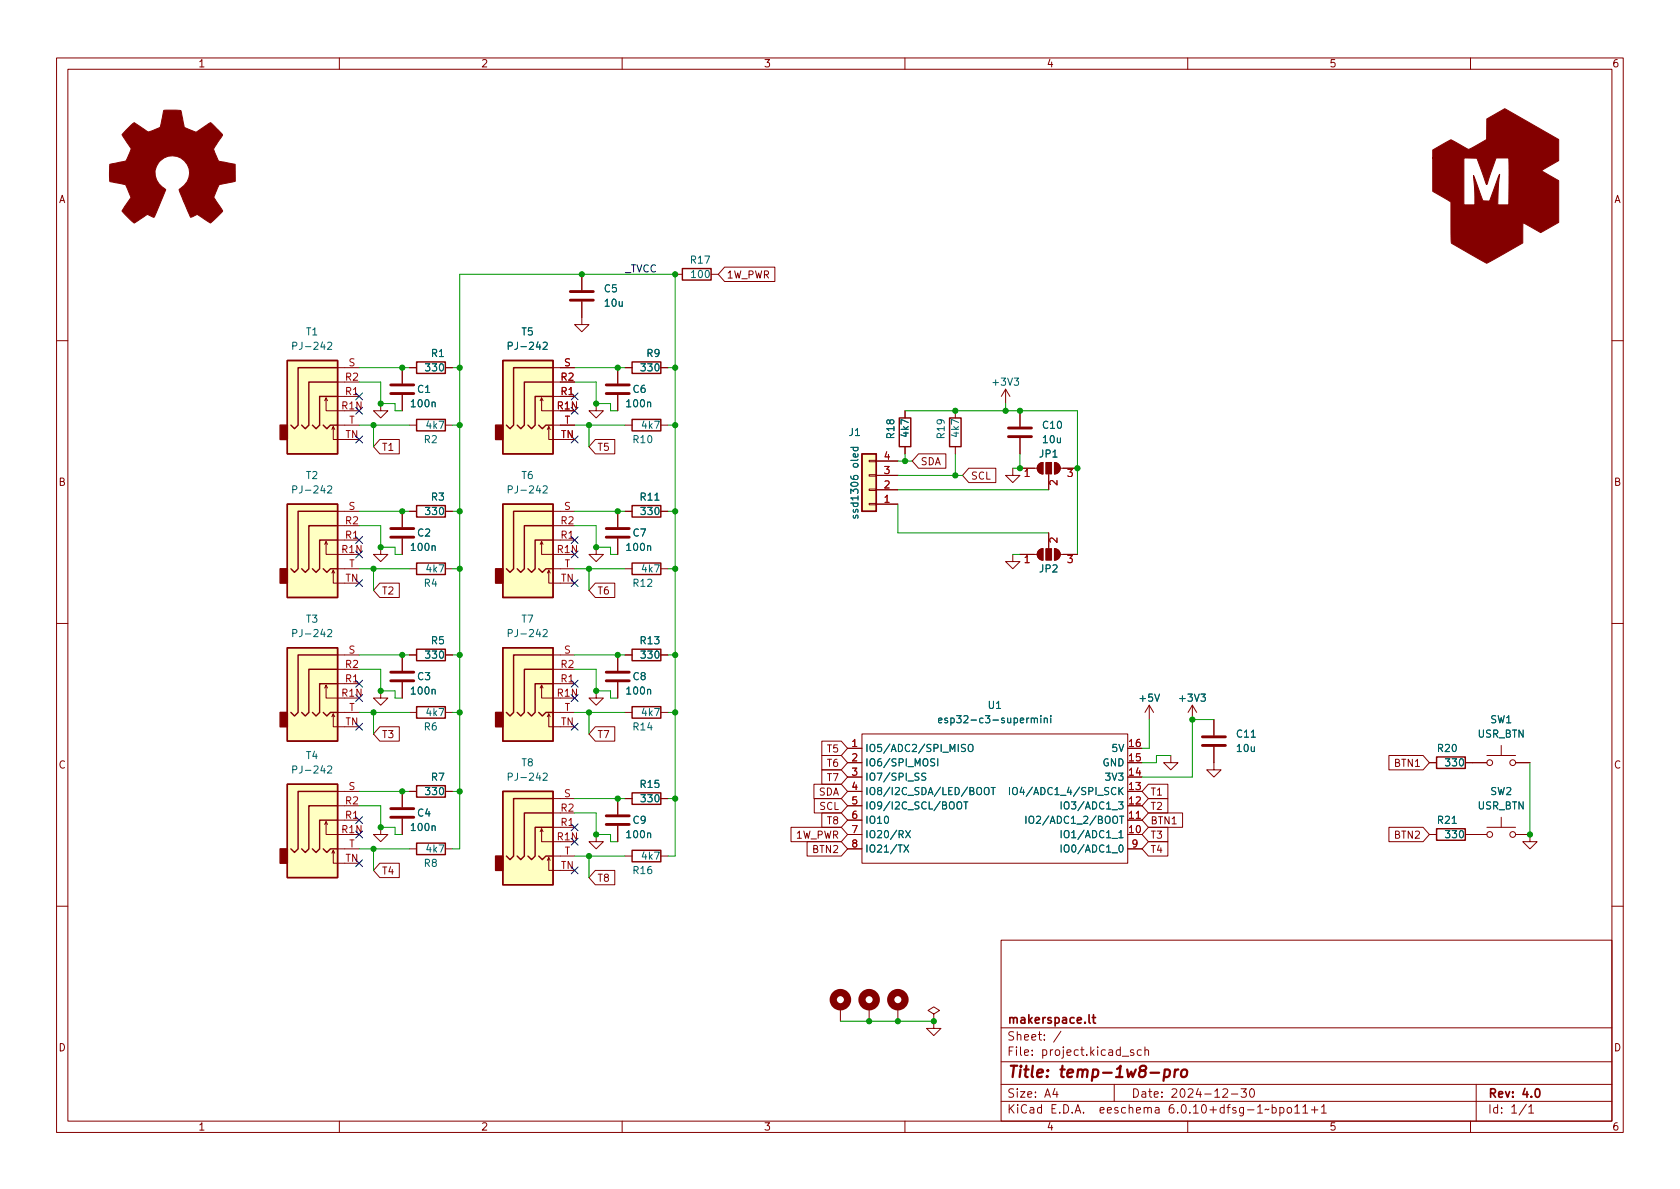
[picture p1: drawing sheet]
<svg xmlns="http://www.w3.org/2000/svg" width="297mm" height="210mm" viewBox="0 0 297 210" stroke-linecap="round" stroke-linejoin="round" font-family="sans-serif">
<g fill="none" stroke="#840000" stroke-width=".18">
<path d="M10 10.2h277v190.1h-277zM12 12.2h273v186.1h-273zM60 10.2v2M110 10.2v2M160 10.2v2M210 10.2v2M260 10.2v2M102.9 53.3v4.1h1.2l-1.2 1.3-1.3-1.3h1.3M102.9 48.5v2.8M119.4 48.5h1.2M125.7 48.5h1.3M128.1 47.2h8.9v2.6h-8.9l-1.1-1.3z"/>
<path d="M10 60.2h2M57.4 70.9l.3-.5v2.2h3.3M57.7 70.4l.2 .5M58.7 75.9l.2-.5v2.3h2.1M58.9 75.4l.3 .5M59.7 75.2h3.8M59.7 67.6h1.3M59.7 70.1h1.3M59.7 65h3.8M67.2 77.7h3.4v2.6h-3.4l-1.2-1.3zM67.3 71.4v1.2h1.3l-1.3 1.3-1.3-1.3h1.3M71.1 65v2.8"/>
<path d="M71.1 69.8v2.8M72.4 75.2h1.3M72.4 65h1.3M78.7 75.2h1.3M78.7 65h1.3M95.5 70.9l.3-.5v2.2h3.3M95.8 70.4l.2 .5M96.8 75.9l.2-.5v2.3h2.1M97 75.4l.3 .5M97.8 75.2h3.8M97.8 67.6h1.3M97.8 70.1h1.3"/>
<path d="M97.8 65h3.8M105.3 77.7h3.4v2.6h-3.4l-1.2-1.3zM105.4 71.4v1.2h1.3l-1.3 1.3-1.3-1.3h1.3M109.2 65v2.8M109.2 69.8v2.8M110.5 75.2h1.3M110.5 65h1.3M116.8 75.2h1.3M116.8 65h1.3M160 72.6v1.3M160 79v1.3M168.9 72.6v1.3"/>
<path d="M168.9 79v1.3M177.8 68.8l-.8 1.3M177.8 68.8v2.6M177.8 68.8l.8 1.3M180.3 72.6v2.8M180.3 77.5v2.8M285 60.2h2M57.4 96.3l.3-.5v2.2h3.3M57.7 95.8l.2 .5M59.7 93h1.3M59.7 95.5h1.3M59.7 90.4h3.8"/>
<path d="M67.3 96.8v1.2h1.3l-1.3 1.3-1.3-1.3h1.3M71.1 90.4v2.8M71.1 95.2v2.8M72.4 90.4h1.3M78.7 90.4h1.3M95.5 96.3l.3-.5v2.2h3.3M95.8 95.8l.2 .5M97.8 93h1.3M97.8 95.5h1.3M97.8 90.4h3.8M105.4 96.8v1.2h1.3l-1.3 1.3-1.3-1.3h1.3M109.2 90.4v2.8"/>
<path d="M109.2 95.2v2.8M110.5 90.4h1.3M116.8 90.4h1.3M153.7 81.4h1.2v.3h-1.2zM153.7 83.9h1.2v.3h-1.2zM153.7 86.5h1.2v.2h-1.2zM153.7 89h1.2v.3h-1.2zM154.9 89.1h3.8M154.9 86.6h3.8M154.9 84.1h3.8M154.9 81.5h3.8M162.4 80.3h4.8v2.5h-4.8l-1.1-1.3z"/>
<path d="M171.3 82.8h4.8v2.5h-4.8l-1.1-1.2zM179.1 82.8v1.3h1.2l-1.2 1.2-1.3-1.2h1.3M179.1 98v1.3h1.2l-1.2 1.3-1.3-1.3h1.3M180.3 82.8h3.1M180.3 98h3.1M183.7 82.1l.7-.3v2a1.02 1.02 0 0 1-.9-.6 1.02 1.02 0 0 1 .2-1.1zM183.7 97.3l.7-.3v2.1a1.02 1.02 0 0 1-.9-.7 1.02 1.02 0 0 1 .2-1.1zM185.4 83.8v2.8M185.4 94.2v2.8M186.4 81.8a1.02 1.02 0 0 1 1.1 1 1.02 1.02 0 0 1-1.1 1zM186.4 97a1.02 1.02 0 0 1 1.1 1 1.02 1.02 0 0 1-1.1 1.1zM187.5 82.8h3"/>
<path d="M187.5 98h3M10 110.2h2M58.7 101.3l.2-.5v2.3h2.1M58.9 100.8l.3 .5M59.7 115.8h3.8M59.7 118.4h1.3M59.7 100.6h3.8M67.2 103.1h3.4v2.6h-3.4l-1.2-1.3zM71.1 115.8v2.8M72.4 115.8h1.3M72.4 100.6h1.3M78.7 115.8h1.3"/>
<path d="M78.7 100.6h1.3M96.8 101.3l.2-.5v2.3h2.1M97 100.8l.3 .5M97.8 115.8h3.8M97.8 118.4h1.3M97.8 100.6h3.8M105.3 103.1h3.4v2.6h-3.4l-1.2-1.3zM109.2 115.8v2.8M110.5 115.8h1.3M110.5 100.6h1.3M116.8 115.8h1.3M116.8 100.6h1.3"/>
<path d="M285 110.2h2M57.4 121.7l.3-.5v2.2h3.3M57.7 121.2l.2 .5M58.7 126.7l.2-.5v2.3h2.1M58.9 126.2l.3 .5M59.7 126h3.8M59.7 120.9h1.3M59.7 139.9h3.8M67.2 128.5h3.4v2.6h-3.4l-1.2-1.3zM67.3 122.2v1.2h1.3l-1.3 1.3-1.3-1.3h1.3M71.1 120.6v2.8M71.1 139.9v2.8"/>
<path d="M72.4 126h1.3M72.4 139.9h1.3M78.7 126h1.3M78.7 139.9h1.3M95.5 121.7l.3-.5v2.2h3.3M95.8 121.2l.2 .5M96.8 126.7l.2-.5v2.3h2.1M97 126.2l.3 .5M97.8 126h3.8M97.8 120.9h1.3M105.3 128.5h3.4v2.6h-3.4l-1.2-1.3zM105.4 122.2v1.2h1.3l-1.3 1.3-1.3-1.3h1.3"/>
<path d="M109.2 120.6v2.8M110.5 126h1.3M116.8 126h1.3M143.9 138.7h4.8l1.2 1.2-1.2 1.3h-4.8zM145.3 133.6h3.4l1.2 1.3-1.2 1.2h-3.4zM145.3 131.1h3.4l1.2 1.2-1.2 1.3h-3.4zM145.3 136.1h3.4l1.2 1.3-1.2 1.3h-3.4zM149.9 139.9h2.5M149.9 134.9h2.5M149.9 132.3h2.5M149.9 137.4h2.5M152.4 129.8h47v22.8h-47z"/>
<path d="M203 138.7h3.5v2.5h-3.5l-1.1-1.3zM203.2 124.7l-.8 1.3M203.2 124.7v2.5M203.2 124.7l.8 1.3M207 133.6v1.3h1.3l-1.3 1.2-1.3-1.2h1.3M210.8 124.7l-.7 1.3M210.8 124.7v2.5M210.8 124.7l.8 1.3M214.6 132.1v4h1.3l-1.3 1.3-1.2-1.3h1.2M214.6 127.2v2.8M245.6 133.6h6l1.1 1.3-1.1 1.2h-6zM252.7 134.9h1.3"/>
<path d="M259.1 134.9h3.8M262.9 133.6h5.1M265.4 131.8v1.8M268 134.9h2.5M57.4 145.8l.3-.5v2.3h3.3M57.7 145.3l.2 .5M58.7 150.9l.2-.5v2.2h2.1M58.9 150.4l.3 .5M59.7 150.1h3.8M59.7 142.5h1.3M59.7 145h1.3M67.2 152.6h3.4v2.6h-3.4l-1.2-1.3z"/>
<path d="M67.3 146.3v1.3h1.3l-1.3 1.2-1.3-1.2h1.3M71.1 144.8v2.8M72.4 150.1h1.3M78.7 150.1h1.3M95.5 147.1l.3-.5v2.2h3.3M95.8 146.6l.2 .5M96.8 152.1l.2-.5v2.3h2.1M97 151.6l.3 .5M97.8 141.2h3.8M97.8 151.4h3.8M97.8 143.8h1.3M97.8 146.3h1.3"/>
<path d="M105.3 153.9h3.4v2.6h-3.4l-1.2-1.3zM105.4 147.6v1.2h1.3l-1.3 1.3-1.3-1.3h1.3M109.2 141.2v2.8M109.2 146v2.8M110.5 141.2h1.3M110.5 151.4h1.3M116.8 141.2h1.3M116.8 151.4h1.3M139.9 146.3h8.8l1.2 1.3-1.2 1.2h-8.8zM142.7 148.8h6l1.2 1.3-1.2 1.3h-6zM144 141.2h4.7l1.2 1.3-1.2 1.3h-4.7zM145.3 143.8h3.4l1.2 1.2-1.2 1.3h-3.4z"/>
<path d="M149.9 150.1h2.5M149.9 142.5h2.5M149.9 145h2.5M149.9 147.6h2.5M199.4 150.1h2.5M199.4 145h2.5M203 148.8h3.5v2.6h-3.5l-1.1-1.3zM203 141.2h3.5v2.6h-3.5l-1.1-1.3zM203 143.8h6.1v2.5h-6.1l-1.1-1.3zM203 146.3h3.5v2.5h-3.5l-1.1-1.2zM245.6 146.3h6l1.1 1.3-1.1 1.2h-6zM252.7 147.6h1.3"/>
<path d="M259.1 147.6h3.8M262.9 146.3h5.1M265.4 144.5v1.8M268 147.6h2.5v1.2h1.3l-1.3 1.3-1.3-1.3h1.3M10 160.2h2M148.6 178v2.6M153.7 178v2.6M158.7 178v2.6M165.1 179.3l1-.6-1-.7-1 .7 1 .6v1.3M177 166.3h108v32h-108zM285 160.2h2M60 198.3v2"/>
<path d="M110 198.3v2M160 198.3v2M165.1 180.6v1.3h1.3l-1.3 1.2-1.3-1.2h1.3M165.1 180.6h.1M177 194.8h108M177 191.8h108M177 187.8h108M177 181.8h108M186.5 192.5l-.4 1h1M186.9 193v1M187.6 182.4l-1.3 1.9M197 191.8v3"/>
<path d="M198.4 186.8h1.2M200.4 185.7l-.3-.1-.2 .2v.3l.5 .1v.4h-.5M201.8 185.7l-.4-.1-.3 .3v.4l.1 .3h.6M202.4 185.8l.2-.2 .4 .1 .1 .9M202.4 185.1v1.5M210 198.3v2M216.2 192.7l.6-.2 .2 .2 .1 .3-1 1h1M217.7 193.5h1.2M219.4 192.5h1l-.5 .6 .4 .1v.7l-.2 .1h-.5l-.2-.1M221.1 192.7l.2-.2a.81 .81 0 0 1 .6 .7 .81 .81 0 0 1-.3 .8h-.2a.81 .81 0 0 1-.3-1.3zM224.4 196.1l-.3 .2-.2-.2-.3 .2M224.9 195.9l.5-.1 .2 .3v.4l-.1 .3h-.6"/>
<path d="M224.9 195.3v1.5M226.3 195.9l.4-.1 .3 .3v.4l-.1 .3h-.6M226.3 195.8v1.5M227.7 195.9l.4-.1 .3 .3v.4l-.3 .3h-.4l-.1-.3v-.4zM228.9 195.8l.5-.5v1.5M228.9 196.8h.9M230.4 195.8l.4-.5v1.5M230.4 196.8h.8M231.9 196.3h1.1M232.4 195.7v1.1M233.6 195.8l.5-.5v1.5M233.6 196.8h.9"/>
<path d="M260 198.3v2M261 191.8v6.5M269.9 195.3l-1.3 1.9M270.3 195.8l.4-.5v1.5M270.3 196.8h.9"/>
<circle cx="263.4" cy="134.9" r=".51"/>
<circle cx="267.5" cy="134.9" r=".51"/>
<circle cx="263.4" cy="147.6" r=".51"/>
<circle cx="267.5" cy="147.6" r=".51"/>
</g>
<path d="M192.6 179.4v1.3l.2 .2M193.1 179.9h.6M193.3 179.4v1.3l.4 .2M271.6 192.6l.2-.1a.82 .82 0 0 1 .6 .7 .82 .82 0 0 1-.3 .8h-.2a.81 .81 0 0 1-.6-.6 .81 .81 0 0 1 .3-.8z" fill="none" stroke="#840000" stroke-width=".3"/>
<path d="M203.4 189.7h1.5M206 189.2l.2-.1 .5 .1 .2 .3-.1 .6a.66 .66 0 0 1-1 .3M206 189.1l-.3 2M207.8 189.1l-.2 1.4M208.3 189.1l-.3 .1-.3 .3M209 189.3a.52 .52 0 0 1 .5-.2 .52 .52 0 0 1 .4 .4l-.1 .6a.55 .55 0 0 1-.5 .4 .55 .55 0 0 1-.5-.4z" fill="none" stroke="#840000" stroke-width=".4"/>
<g fill="none" stroke="#840000" stroke-width=".25">
<path d="M120.6 47.5h5.1v2h-5.1zM50.8 63.7h8.9v16.6h-8.9zM57.1 75.2l.7 .6 .6-.6h1.3M59.7 70.1h-3.2v5.1l-.6 .6-.7-.6M59.7 67.6h-5.1v7.6l-.6 .6-.7-.6M59.7 65h-7v10.2l-.6 .6-.7-.6M73.7 64h5v2h-5zM73.7 74.2h5v2h-5zM88.9 63.7h8.9v16.6h-8.9zM95.2 75.2l.7 .6 .6-.6h1.3M97.8 70.1h-3.2v5.1l-.6 .6-.7-.6M97.8 67.6h-5.1v7.6l-.6 .6-.7-.6"/>
<path d="M97.8 65h-7v10.2l-.6 .6-.7-.6M111.8 74.2h5v2h-5zM111.8 64h5v2h-5zM159 73.9h2v5.1h-2zM167.9 73.9h2v5.1h-2zM50.8 89.1h8.9v16.6h-8.9zM59.7 95.5h-3.2v5.1l-.6 .6-.7-.6M59.7 93h-5.1v7.6l-.6 .6-.7-.6M59.7 90.4h-7v10.2l-.6 .6-.7-.6M73.7 99.6h5v2h-5zM73.7 89.4h5v2h-5zM88.9 89.1h8.9v16.6h-8.9z"/>
<path d="M97.8 95.5h-3.2v5.1l-.6 .6-.7-.6M97.8 93h-5.1v7.6l-.6 .6-.7-.6M97.8 90.4h-7v10.2l-.6 .6-.7-.6M111.8 99.6h5v2h-5zM111.8 89.4h5v2h-5zM152.4 80.3h2.5v10.1h-2.5zM50.8 114.5h8.9v16.6h-8.9zM57.1 100.6l.7 .6 .6-.6h1.3M59.7 118.4h-5.1v7.6l-.6 .6-.7-.6M59.7 115.8h-7v10.2l-.6 .6-.7-.6M73.7 114.8h5v2h-5zM88.9 114.5h8.9v16.6h-8.9z"/>
<path d="M95.2 100.6l.7 .6 .6-.6h1.3M97.8 118.4h-5.1v7.6l-.6 .6-.7-.6M97.8 115.8h-7v10.2l-.6 .6-.7-.6M111.8 114.8h5v2h-5zM50.8 138.7h8.9v16.5h-8.9zM57.1 126l.7 .6 .6-.6h1.3M59.7 120.9h-3.2v5.1l-.6 .6-.7-.6M59.7 139.9h-7v10.2l-.6 .6-.7-.6M73.7 138.9h5v2.1h-5zM73.7 125h5v2h-5zM88.9 139.9h8.9v16.6h-8.9zM95.2 126l.7 .6 .6-.6h1.3"/>
<path d="M97.8 120.9h-3.2v5.1l-.6 .6-.7-.6M111.8 125h5v2h-5zM254 133.9h5.1v2h-5.1zM57.1 150.1l.7 .6 .6-.6h1.3M59.7 145h-3.2v5.1l-.6 .6-.7-.6M59.7 142.5h-5.1v7.6l-.6 .6-.7-.6M73.7 149.1h5v2h-5zM95.2 151.4l.7 .6 .6-.6h1.3M97.8 146.3h-3.2v5.1l-.6 .6-.7-.6M97.8 143.8h-5.1v7.6l-.6 .6-.7-.6M97.8 141.2h-7v10.2l-.6 .6-.7-.6M111.8 140.2h5v2h-5z"/>
<path d="M111.8 150.4h5v2h-5zM254 146.6h5.1v2h-5.1z"/>
</g>
<g fill="none" stroke="#840000" stroke-width=".51">
<path d="M100.8 53.1h4.1M100.8 51.6h4.1M69.1 69.6h4.1M69.1 68.1h4.1M107.2 69.6h4.1M107.2 68.1h4.1M178.3 77.2h4.1M178.3 75.7h4.1M69.1 95h4.1M69.1 93.5h4.1M107.2 95h4.1M107.2 93.5h4.1"/>
<path d="M69.1 118.9h4.1M107.2 118.9h4.1M69.1 120.4h4.1M107.2 120.4h4.1M212.6 131.8h4.1M212.6 130.3h4.1M69.1 144.5h4.1M69.1 143h4.1M107.2 145.8h4.1M107.2 144.3h4.1"/>
</g>
<g fill="#ffffc2" stroke="#ffffc2" stroke-width=".18">
<path d="M50.8 114.5h8.9v16.6h-8.9z"/>
<path d="M50.8 138.7h8.9v16.5h-8.9z"/>
<path d="M88.9 114.5h8.9v16.6h-8.9z"/>
<path d="M50.8 89.1h8.9v16.6h-8.9z"/>
<path d="M50.8 63.7h8.9v16.6h-8.9z"/>
<path d="M152.4 80.3h2.5v10.1h-2.5z"/>
<path d="M88.9 89.1h8.9v16.6h-8.9z"/>
<path d="M88.9 139.9h8.9v16.6h-8.9z"/>
<path d="M88.9 63.7h8.9v16.6h-8.9z"/>
</g>
<g fill="#840000" stroke="#840000" stroke-width=".25">
<path d="M49.5 126h1.3v2.5h-1.3z"/>
<path d="M49.5 150.1h1.3v2.5h-1.3z"/>
<path d="M87.6 126h1.3v2.5h-1.3z"/>
<path d="M49.5 100.6h1.3v2.5h-1.3z"/>
<path d="M49.5 75.2h1.3v2.5h-1.3z"/>
<path d="M87.6 100.6h1.3v2.5h-1.3z"/>
<path d="M87.6 151.4h1.3v2.5h-1.3z"/>
<path d="M87.6 75.2h1.3v2.5h-1.3z"/>
</g>
<g fill="none" stroke="#006464" stroke-width=".18">
<path d="M51.8 61.2l.6-.1 .1-.2-.1-.3-.6-.1v1.3M57.9 60.6l.5-.1 .3 .4-.8 .9h.8M89.9 61.2l.6-.1 .1-.2-.1-.3-.6-.1v1.3M96 60.6l.5-.1 .3 .4-.8 .9h.8M150.4 79.1h1.3M150.9 79.1v.4l.2 .2 .5-.1v-.5M51.8 86.6l.6-.1 .1-.2-.1-.3-.6-.1v1.3M57.9 86l.5-.1 .3 .4-.8 .9h.8M89.9 86.6l.6-.1 .1-.2-.1-.3-.6-.1v1.3M96 86l.5-.1 .3 .4-.8 .9h.8M150.9 91.1v.3l.1 .2h.2l.1-.5h.3v.5M51.8 112l.6-.1 .1-.2-.1-.3-.6-.1v1.3"/>
<path d="M57.9 111.4l.5-.1 .3 .4-.8 .9h.8M89.9 112l.6-.1 .1-.2-.1-.3-.6-.1v1.3M96 111.4l.5-.1 .3 .4-.8 .9h.8M51.8 136.1l.6-.1 .1-.1-.1-.3-.6-.2v1.3M57.9 135.6l.5-.2 .3 .4-.8 .9h.8M89.9 137.4l.6-.1 .1-.2-.1-.3-.6-.1v1.3M96 136.8l.5-.1 .3 .4-.8 .9h.8M163.7 136.8l-.5-.1-.2 .3 .1 .3 .5 .2v.4l-.2 .1-.4-.1M165.3 134.2h-.5l-.2 .1v.4l.5 .2 .2 .3-.3 .2h-.5M165.8 134.2v1.2M165.9 127.4l.7-.1-.1-.3h-.4l-.2 .2 .1 .6h.5M167.5 127h-.3l-.2 .2 .1 .1 .4 .2v.3h-.5"/>
<path d="M170.7 131.7l-.5-.1-.2 .2v.3l.6 .3 .1 .3-.2 .2-.5-.1M171.2 131.8l.3-.2a.43 .43 0 0 1 .5 .5v.4a.42 .42 0 0 1-.4 .4 .42 .42 0 0 1-.4-.4zM174.1 139.4l.2-.1a.43 .43 0 0 1 .6 .4v.4a.42 .42 0 0 1-.4 .4 .42 .42 0 0 1-.5-.4zM175.2 139.3h.8M175.6 139.3v1.2M178.5 139.3v1.2M179.1 139.4l.2-.1a.43 .43 0 0 1 .6 .4v.4a.42 .42 0 0 1-.4 .4 .42 .42 0 0 1-.5-.4zM184 126.6v.1M184 127v.8M184.6 127.1l.2-.1h.3l.1 .8M184.6 127v.8M185.8 126.6v.1"/>
<path d="M185.8 127v.8M159.8 149.4l.9 1.3M160.1 146.9l.9 1.2M160.7 149.4l-.9 1.3M161 146.9l-.9 1.2M169.3 142l.2-.2a.43 .43 0 0 1 .5 .4v.4a.42 .42 0 0 1-.4 .5 .42 .42 0 0 1-.4-.5zM170.4 141.8h.7M170.8 141.8v1.3M181.4 144.3v1.3M182 144.5l.2-.2a.43 .43 0 0 1 .6 .5v.4a.42 .42 0 0 1-.4 .4 .42 .42 0 0 1-.5-.4zM187.6 141.8v1.3M187.6 146.9v1.2"/>
<path d="M187.6 149.4v1.3M188.2 147.1l.3-.2a.43 .43 0 0 1 .5 .4v.4a.42 .42 0 0 1-.4 .5 .42 .42 0 0 1-.4-.5zM188.2 142l.3-.2a.43 .43 0 0 1 .5 .4v.4a.42 .42 0 0 1-.4 .5 .42 .42 0 0 1-.4-.5zM188.2 149.6l.3-.2a.43 .43 0 0 1 .5 .4v.5a.42 .42 0 0 1-.4 .4 .42 .42 0 0 1-.4-.4z"/>
</g>
<g fill="#840000" stroke="#840000" stroke-width=".18">
<path d="M22.6 22.7l1.1-1 2.4 1.6a4.7 4.7 0 0 0 2.2-.8l.7-3h2.9a.92 .92 0 0 1 .3 1l.4 2 2.1 .9 2.4-1.7a.97 .97 0 0 1 .8 .6l1.4 1.6-1.5 2.3v.2l.2 .6 .6 1.5 3 .6v2.9l-2.8 .6-1 2.3 1.6 2.4-1.5 1.6a.81 .81 0 0 1-.8 .5l-2.2-1.5-1.2 .5-2.1-4.9a3.1 3.1 0 0 0 1.8-3.4 3.1 3.1 0 0 0-2.9-2.5 3.1 3.1 0 0 0-3 2.4 3.1 3.1 0 0 0 1.7 3.4l.1 .1-2 4.9-1.1-.4a3.5 3.5 0 0 0-1.7 .9l-.8 .5-2.1-2a.93 .93 0 0 1 .4-.9l1.2-1.6-.9-2.1a3.7 3.7 0 0 0-1.9-.5l-1-.3v-2.8a.87 .87 0 0 1 .9-.3l2-.5 .6-1.3a.82 .82 0 0 0 0-1.2l-1.3-2.1z"/>
<path d="M183.7 82.1l.7-.3v2a1.02 1.02 0 0 1-.9-.6 1.02 1.02 0 0 1 .2-1.1z"/>
<path d="M184.9 81.8h1v2h-1z"/>
<path d="M186.4 81.8a1.02 1.02 0 0 1 1.1 1 1.02 1.02 0 0 1-1.1 1z"/>
<path d="M183.7 97.3l.7-.3v2.1a1.02 1.02 0 0 1-.9-.7 1.02 1.02 0 0 1 .2-1.1z"/>
<path d="M184.9 97h1v2.1h-1z"/>
<path d="M186.4 97a1.02 1.02 0 0 1 1.1 1 1.02 1.02 0 0 1-1.1 1.1z"/>
<path d="M253.3 26.5l3.2-1.8 2.4 1.3a1.06 1.06 0 0 0 1.6 0l2.3-1.3 .1-3.7 3.2-1.8 9.5 5.5v3.7l-3.1 1.8 3.1 1.7v7.4l-3.2 1.8-3.1-1.7-.1 3.6-6.3 3.6-6.3-3.6-.1-7.3-3.2-1.9v-5.9h5.5v8.3h2l-.3-5.2 1.7 4.5 1.2 .1 1.7-4.8-.3 5.4h2v-8.3h-2.3l-1.6 4.7-1.8-4.6-7.8-.1z"/>
</g>
<g fill="none" stroke="#840000" stroke-width="1.3">
<circle cx="148.6" cy="176.8" r="1.27"/>
<circle cx="153.7" cy="176.8" r="1.27"/>
<circle cx="158.7" cy="176.8" r="1.27"/>
</g>
<g fill="none" stroke="#009600" stroke-width=".18">
<path d="M63.5 65h8.9M63.5 75.2h8.9M63.5 67.6h3.8v3.8h2.5v1.2h1.3M66 75.2v3.8M80 65h1.3M80 75.2h1.3M101.6 67.6h3.8v3.8h2.5v1.2h1.3M101.6 65h8.9M101.6 75.2h8.9M104.1 75.2v3.8M118.1 65h1.3M118.1 75.2h1.3"/>
<path d="M160 72.6h30.5v25.4M177.8 71.4v1.2M63.5 90.4h8.9M63.5 93h3.8v3.8h2.5v1.2h1.3M80 90.4h1.3M101.6 93h3.8v3.8h2.5v1.2h1.3M101.6 90.4h8.9M118.1 90.4h1.3M158.7 89.1v5.1h26.7M158.7 81.5h2.6M158.7 84.1h11.5M158.7 86.6h26.7"/>
<path d="M160 80.3v1.2M168.9 80.3v3.8M179.1 98h1.2M180.3 80.3v2.5h-1.2M63.5 118.4h3.8v3.8h2.5v1.2h1.3M63.5 100.6h8.9M63.5 115.8h8.9M66 100.6v3.8M80 100.6h1.3M80 115.8h1.3M101.6 118.4h3.8v3.8h2.5v1.2h1.3M101.6 100.6h8.9"/>
<path d="M101.6 115.8h8.9M104.1 100.6v3.8M118.1 100.6h1.3M118.1 115.8h1.3M63.5 126h8.9M63.5 139.9h8.9M66 126v3.8M80 126h1.3M80 139.9h1.3M101.6 126h8.9M104.1 126v3.8M118.1 126h1.3"/>
<path d="M203.2 127.2v5.1h-1.3M207 133.6h-2.5v1.3h-2.6M214.6 127.2h-3.8v10.2h-8.9M270.5 134.9v12.7M63.5 142.5h3.8v3.8h2.5v1.3h1.3M63.5 150.1h8.9M66 150.1v3.8M80 150.1h1.3v-101.6h38.1v102.9h-1.3M101.6 143.8h3.8v3.8h2.5v1.2h1.3M101.6 141.2h8.9M101.6 151.4h8.9M104.1 151.4v3.8"/>
<path d="M118.1 141.2h1.3M148.6 180.6h16.5"/>
</g>
<g fill="none" stroke="#000084" stroke-width=".18">
<path d="M62.9 77.1l1.2 1.2M62.9 69.5l1.2 1.2M62.9 72l1.2 1.2M64.1 77.1l-1.2 1.2M64.1 69.5l-1.2 1.2M64.1 72l-1.2 1.2M101 69.5l1.2 1.2M101 72l1.2 1.2M101 77.1l1.2 1.2M102.2 69.5l-1.2 1.2M102.2 72l-1.2 1.2M102.2 77.1l-1.2 1.2"/>
<path d="M62.9 94.9l1.2 1.2M62.9 97.4l1.2 1.2M64.1 94.9l-1.2 1.2M64.1 97.4l-1.2 1.2M101 94.9l1.2 1.2M101 97.4l1.2 1.2M102.2 94.9l-1.2 1.2M102.2 97.4l-1.2 1.2M62.9 102.5l1.2 1.2M64.1 102.5l-1.2 1.2M101 102.5l1.2 1.2M102.2 102.5l-1.2 1.2"/>
<path d="M62.9 120.3l1.2 1.2M62.9 127.9l1.2 1.2M62.9 122.8l1.2 1.2M64.1 120.3l-1.2 1.2M64.1 127.9l-1.2 1.2M64.1 122.8l-1.2 1.2M101 127.9l1.2 1.2M101 122.8l1.2 1.2M101 120.3l1.2 1.2M102.2 127.9l-1.2 1.2M102.2 122.8l-1.2 1.2M102.2 120.3l-1.2 1.2"/>
<path d="M62.9 144.4l1.2 1.2M62.9 147l1.2 1.2M62.9 152l1.2 1.3M64.1 144.4l-1.2 1.2M64.1 147l-1.2 1.2M64.1 152l-1.2 1.3M101 145.7l1.2 1.2M101 148.2l1.2 1.2M101 153.3l1.2 1.2M102.2 145.7l-1.2 1.2M102.2 148.2l-1.2 1.2M102.2 153.3l-1.2 1.2"/>
</g>
<g fill="#009600" stroke="#009600" stroke-width=".18">
<circle cx="270.5" cy="147.6" r=".46"/>
<circle cx="190.5" cy="82.8" r=".46"/>
<circle cx="210.8" cy="127.2" r=".46"/>
<circle cx="119.4" cy="141.2" r=".46"/>
<circle cx="153.7" cy="180.6" r=".46"/>
<circle cx="158.7" cy="180.6" r=".46"/>
<circle cx="165.1" cy="180.6" r=".46"/>
<circle cx="168.9" cy="84.1" r=".46"/>
<circle cx="160" cy="81.5" r=".46"/>
<circle cx="177.8" cy="72.6" r=".46"/>
<circle cx="180.3" cy="72.6" r=".46"/>
<circle cx="168.9" cy="72.6" r=".46"/>
<circle cx="180.3" cy="82.8" r=".46"/>
<circle cx="109.2" cy="115.8" r=".46"/>
<circle cx="104.1" cy="126" r=".46"/>
<circle cx="105.4" cy="122.2" r=".46"/>
<circle cx="119.4" cy="115.8" r=".46"/>
<circle cx="119.4" cy="126" r=".46"/>
<circle cx="105.4" cy="147.6" r=".46"/>
<circle cx="104.1" cy="151.4" r=".46"/>
<circle cx="119.4" cy="90.4" r=".46"/>
<circle cx="119.4" cy="100.6" r=".46"/>
<circle cx="66" cy="75.2" r=".46"/>
<circle cx="67.3" cy="71.4" r=".46"/>
<circle cx="71.1" cy="65" r=".46"/>
<circle cx="71.1" cy="90.4" r=".46"/>
<circle cx="81.3" cy="126" r=".46"/>
<circle cx="71.1" cy="115.8" r=".46"/>
<circle cx="66" cy="100.6" r=".46"/>
<circle cx="67.3" cy="122.2" r=".46"/>
<circle cx="66" cy="126" r=".46"/>
<circle cx="104.1" cy="100.6" r=".46"/>
<circle cx="67.3" cy="96.8" r=".46"/>
<circle cx="81.3" cy="115.8" r=".46"/>
<circle cx="66" cy="150.1" r=".46"/>
<circle cx="71.1" cy="139.9" r=".46"/>
<circle cx="81.3" cy="139.9" r=".46"/>
<circle cx="67.3" cy="146.3" r=".46"/>
<circle cx="105.4" cy="71.4" r=".46"/>
<circle cx="81.3" cy="65" r=".46"/>
<circle cx="102.9" cy="48.5" r=".46"/>
<circle cx="109.2" cy="65" r=".46"/>
<circle cx="109.2" cy="90.4" r=".46"/>
<circle cx="119.4" cy="65" r=".46"/>
<circle cx="119.4" cy="48.5" r=".46"/>
<circle cx="104.1" cy="75.2" r=".46"/>
<circle cx="119.4" cy="75.2" r=".46"/>
<circle cx="109.2" cy="141.2" r=".46"/>
<circle cx="81.3" cy="90.4" r=".46"/>
<circle cx="81.3" cy="100.6" r=".46"/>
<circle cx="81.3" cy="75.2" r=".46"/>
<circle cx="105.4" cy="96.8" r=".46"/>
</g>
<text font-size="2.8" fill="#840000" x="178" y="190.6">Title: temp-1w8-pro</text>
<g font-size="2.1" fill="#840000">
<text x="178" y="184">Sheet: /</text>
<text x="178" y="181">makerspace.lt</text>
<text x="178" y="186.7">File: project.kicad_sch</text>
<text x="178" y="196.9">KiCad E.D.A. eeschema 6.0.10+dfsg-1~bpo11+1</text>
<text x="178" y="194.1">Size: A4</text>
<text x="200" y="194.1">Date: 2024-12-30</text>
<text x="263" y="194.1">Rev: 4.0</text>
<text x="263" y="196.9">Id: 1/1</text>
</g>
<g font-size="1.8" fill="#840000">
<text x="35" y="11.9">1</text>
<text x="85" y="11.9">2</text>
<text x="135" y="11.9">3</text>
<text x="185" y="11.9">4</text>
<text x="235" y="11.9">5</text>
<text x="285" y="11.9">6</text>
<text x="10.3" y="35.9">A</text>
<text x="285.3" y="35.9">A</text>
<text x="128.4" y="49.2">1W_PWR</text>
<text x="67.5" y="79.7">T1</text>
<text x="105.6" y="79.7">T5</text>
<text x="162.7" y="82.3">SDA</text>
<text x="10.3" y="85.9">B</text>
<text x="171.6" y="84.8">SCL</text>
<text x="285.3" y="85.9">B</text>
<text x="67.5" y="105.1">T2</text>
<text x="105.6" y="105.1">T6</text>
<text x="67.5" y="130.5">T3</text>
<text x="105.6" y="130.5">T7</text>
<text x="10.3" y="135.9">C</text>
<text x="146.4" y="135.6">T6</text>
<text x="146.4" y="133.1">T5</text>
<text x="246.7" y="135.6">BTN1</text>
<text x="285.3" y="135.9">C</text>
<text x="144.7" y="140.7">SDA</text>
<text x="144.9" y="143.2">SCL</text>
<text x="146.4" y="138.1">T7</text>
<text x="203.4" y="140.7">T1</text>
<text x="203.4" y="143.2">T2</text>
<text x="140.7" y="148.3">1W_PWR</text>
<text x="146.4" y="145.8">T8</text>
<text x="203.4" y="145.8">BTN1</text>
<text x="203.4" y="148.3">T3</text>
<text x="246.7" y="148.3">BTN2</text>
<text x="67.5" y="154.6">T4</text>
<text x="105.6" y="155.9">T8</text>
<text x="143.8" y="150.8">BTN2</text>
<text x="203.4" y="150.8">T4</text>
<text x="10.3" y="185.9">D</text>
<text x="285.3" y="185.9">D</text>
<text x="35" y="199.9">1</text>
<text x="85" y="199.9">2</text>
<text x="135" y="199.9">3</text>
<text x="185" y="199.9">4</text>
<text x="235" y="199.9">5</text>
<text x="285" y="199.9">6</text>
</g>
<g font-size="1.8" fill="#006464">
<text x="122.2" y="46.6">R17</text>
<text x="106.9" y="51.7">C5</text>
<text x="122.4" y="49.1">100</text>
<text x="54.1" y="59.3">T1</text>
<text x="92.2" y="59.3">T5</text>
<text x="107" y="54.2">10u</text>
<text x="52.3" y="61.8">PJ-242</text>
<text x="75.4" y="65.7">330</text>
<text x="76.3" y="63.1">R1</text>
<text x="90.4" y="61.8">PJ-242</text>
<text x="113.5" y="65.7">330</text>
<text x="114.4" y="63.1">R9</text>
<text x="73.8" y="69.5">C1</text>
<text x="111.9" y="69.5">C6</text>
<text x="175.7" y="68.2">+3V3</text>
<text x="72.8" y="72">100n</text>
<text x="75.5" y="75.8">4k7</text>
<text x="110.9" y="72">100n</text>
<text x="113.6" y="75.8">4k7</text>
<text x="150.1" y="77.1">J1</text>
<text x="158.1" y="77.5" transform="rotate(-90 158.1 77.5)">R18</text>
<text x="160.7" y="77.2" transform="rotate(-90 160.7 77.2)">4k7</text>
<text x="167" y="77.5" transform="rotate(-90 167 77.5)">R19</text>
<text x="169.5" y="77.2" transform="rotate(-90 169.5 77.2)">4k7</text>
<text x="184.5" y="75.8">C10</text>
<text x="75" y="78.4">R2</text>
<text x="112" y="78.4">R10</text>
<text x="183.8" y="80.9">JP1</text>
<text x="184.5" y="78.4">10u</text>
<text x="52.3" y="87.2">PJ-242</text>
<text x="54.1" y="84.7">T2</text>
<text x="76.3" y="88.5">R3</text>
<text x="90.4" y="87.2">PJ-242</text>
<text x="92.2" y="84.7">T6</text>
<text x="113.3" y="88.5">R11</text>
<text x="73.8" y="94.9">C2</text>
<text x="75.4" y="91.1">330</text>
<text x="111.9" y="94.9">C7</text>
<text x="113.5" y="91.1">330</text>
<text x="151.8" y="90.9" transform="rotate(-90 151.8 90.9)">ssd1306 oled</text>
<text x="72.8" y="97.4">100n</text>
<text x="75.5" y="101.2">4k7</text>
<text x="110.9" y="97.4">100n</text>
<text x="113.6" y="101.2">4k7</text>
<text x="183.8" y="101.2">JP2</text>
<text x="75" y="103.8">R4</text>
<text x="112" y="103.8">R12</text>
<text x="52.3" y="112.6">PJ-242</text>
<text x="54.1" y="110.1">T3</text>
<text x="76.3" y="113.9">R5</text>
<text x="90.4" y="112.6">PJ-242</text>
<text x="92.2" y="110.1">T7</text>
<text x="113.3" y="113.9">R13</text>
<text x="75.4" y="116.5">330</text>
<text x="113.5" y="116.5">330</text>
<text x="72.8" y="122.8">100n</text>
<text x="73.8" y="120.3">C3</text>
<text x="110.9" y="122.8">100n</text>
<text x="111.9" y="120.3">C8</text>
<text x="174.8" y="125.3">U1</text>
<text x="201.6" y="124.1">+5V</text>
<text x="208.7" y="124.1">+3V3</text>
<text x="75" y="129.2">R6</text>
<text x="75.5" y="126.6">4k7</text>
<text x="112" y="129.2">R14</text>
<text x="113.6" y="126.6">4k7</text>
<text x="167.6" y="127.9">esp32-c3-supermini</text>
<text x="218.7" y="130.4">C11</text>
<text x="261.3" y="130.4">USR_BTN</text>
<text x="263.5" y="127.9">SW1</text>
<text x="52.3" y="136.8">PJ-242</text>
<text x="54.1" y="134.2">T4</text>
<text x="92.2" y="135.5">T8</text>
<text x="152.9" y="133">IO5/ADC2/SPI_MISO</text>
<text x="152.9" y="135.5">IO6/SPI_MOSI</text>
<text x="195" y="135.5">GND</text>
<text x="196.7" y="133">5V</text>
<text x="218.8" y="133">10u</text>
<text x="254.3" y="133">R20</text>
<text x="255.7" y="135.5">330</text>
<text x="75.4" y="140.6">330</text>
<text x="76.3" y="138">R7</text>
<text x="90.4" y="138">PJ-242</text>
<text x="113.3" y="139.3">R15</text>
<text x="113.5" y="141.9">330</text>
<text x="152.9" y="138">IO7/SPI_SS</text>
<text x="152.9" y="140.6">IO8/I2C_SDA/LED/BOOT</text>
<text x="152.9" y="143.1">IO9/I2C_SCL/BOOT</text>
<text x="180.7" y="140.6">IO4/ADC1_4/SPI_SCK</text>
<text x="188.8" y="143.1">IO3/ADC1_3</text>
<text x="195.7" y="138">3V3</text>
<text x="261.3" y="143.1">USR_BTN</text>
<text x="263.5" y="140.6">SW2</text>
<text x="72.8" y="146.9">100n</text>
<text x="73.8" y="144.4">C4</text>
<text x="110.9" y="148.2">100n</text>
<text x="111.9" y="145.7">C9</text>
<text x="152.9" y="145.7">IO10</text>
<text x="152.9" y="148.2">IO20/RX</text>
<text x="183.2" y="145.7">IO2/ADC1_2/BOOT</text>
<text x="188.8" y="148.2">IO1/ADC1_1</text>
<text x="254.3" y="145.7">R21</text>
<text x="255.7" y="148.2">330</text>
<text x="75" y="153.3">R8</text>
<text x="75.5" y="150.7">4k7</text>
<text x="112" y="154.6">R16</text>
<text x="113.6" y="152">4k7</text>
<text x="152.9" y="150.7">IO21/TX</text>
<text x="188.8" y="150.7">IO0/ADC1_0</text>
</g>
<text font-size="1.8" fill="#0f0f0f" x="110.5" y="48.2">_TVCC</text>
<g font-size="1.8" fill="#a90000">
<text x="61.6" y="64.8">S</text>
<text x="99.7" y="64.8">S</text>
<text x="61.1" y="69.8">R1</text>
<text x="61.1" y="67.3">R2</text>
<text x="99.2" y="69.8">R1</text>
<text x="99.2" y="67.3">R2</text>
<text x="60.5" y="72.4">R1N</text>
<text x="61.1" y="77.5">TN</text>
<text x="61.7" y="74.9">T</text>
<text x="98.6" y="72.4">R1N</text>
<text x="99.2" y="77.5">TN</text>
<text x="99.8" y="74.9">T</text>
<text x="156.4" y="83.8">3</text>
<text x="156.4" y="81.3">4</text>
<text x="156.4" y="88.9">1</text>
<text x="156.4" y="86.4">2</text>
<text x="181.1" y="84.3">1</text>
<text x="186.9" y="85.8" transform="rotate(-90 186.9 85.8)">2</text>
<text x="188.7" y="84.3">3</text>
<text x="61.1" y="95.2">R1</text>
<text x="61.1" y="92.7">R2</text>
<text x="61.6" y="90.2">S</text>
<text x="99.2" y="95.2">R1</text>
<text x="99.2" y="92.7">R2</text>
<text x="99.7" y="90.2">S</text>
<text x="186.9" y="96" transform="rotate(-90 186.9 96)">2</text>
<text x="60.5" y="97.8">R1N</text>
<text x="61.7" y="100.3">T</text>
<text x="98.6" y="97.8">R1N</text>
<text x="99.8" y="100.3">T</text>
<text x="181.1" y="99.6">1</text>
<text x="188.7" y="99.6">3</text>
<text x="61.1" y="102.9">TN</text>
<text x="99.2" y="102.9">TN</text>
<text x="61.1" y="118.1">R2</text>
<text x="61.6" y="115.6">S</text>
<text x="99.2" y="118.1">R2</text>
<text x="99.7" y="115.6">S</text>
<text x="60.5" y="123.2">R1N</text>
<text x="61.1" y="120.6">R1</text>
<text x="61.7" y="125.7">T</text>
<text x="98.6" y="123.2">R1N</text>
<text x="99.2" y="120.6">R1</text>
<text x="99.8" y="125.7">T</text>
<text x="61.1" y="128.3">TN</text>
<text x="99.2" y="128.3">TN</text>
<text x="150.6" y="132.1">1</text>
<text x="150.6" y="134.6">2</text>
<text x="150.6" y="137.2">3</text>
<text x="199.7" y="137.2">14</text>
<text x="199.7" y="134.6">15</text>
<text x="199.7" y="132.1">16</text>
<text x="61.1" y="142.2">R2</text>
<text x="61.6" y="139.7">S</text>
<text x="99.2" y="143.5">R2</text>
<text x="99.7" y="141">S</text>
<text x="150.6" y="139.7">4</text>
<text x="150.6" y="142.2">5</text>
<text x="199.7" y="142.2">12</text>
<text x="199.7" y="139.7">13</text>
<text x="60.5" y="147.3">R1N</text>
<text x="61.1" y="144.8">R1</text>
<text x="61.7" y="149.9">T</text>
<text x="98.6" y="148.6">R1N</text>
<text x="99.2" y="146">R1</text>
<text x="150.6" y="144.8">6</text>
<text x="150.6" y="147.3">7</text>
<text x="150.6" y="149.9">8</text>
<text x="199.7" y="147.3">10</text>
<text x="199.7" y="144.8">11</text>
<text x="200.2" y="149.9">9</text>
<text x="61.1" y="152.4">TN</text>
<text x="99.2" y="153.7">TN</text>
<text x="99.8" y="151.1">T</text>
</g>
</svg>
